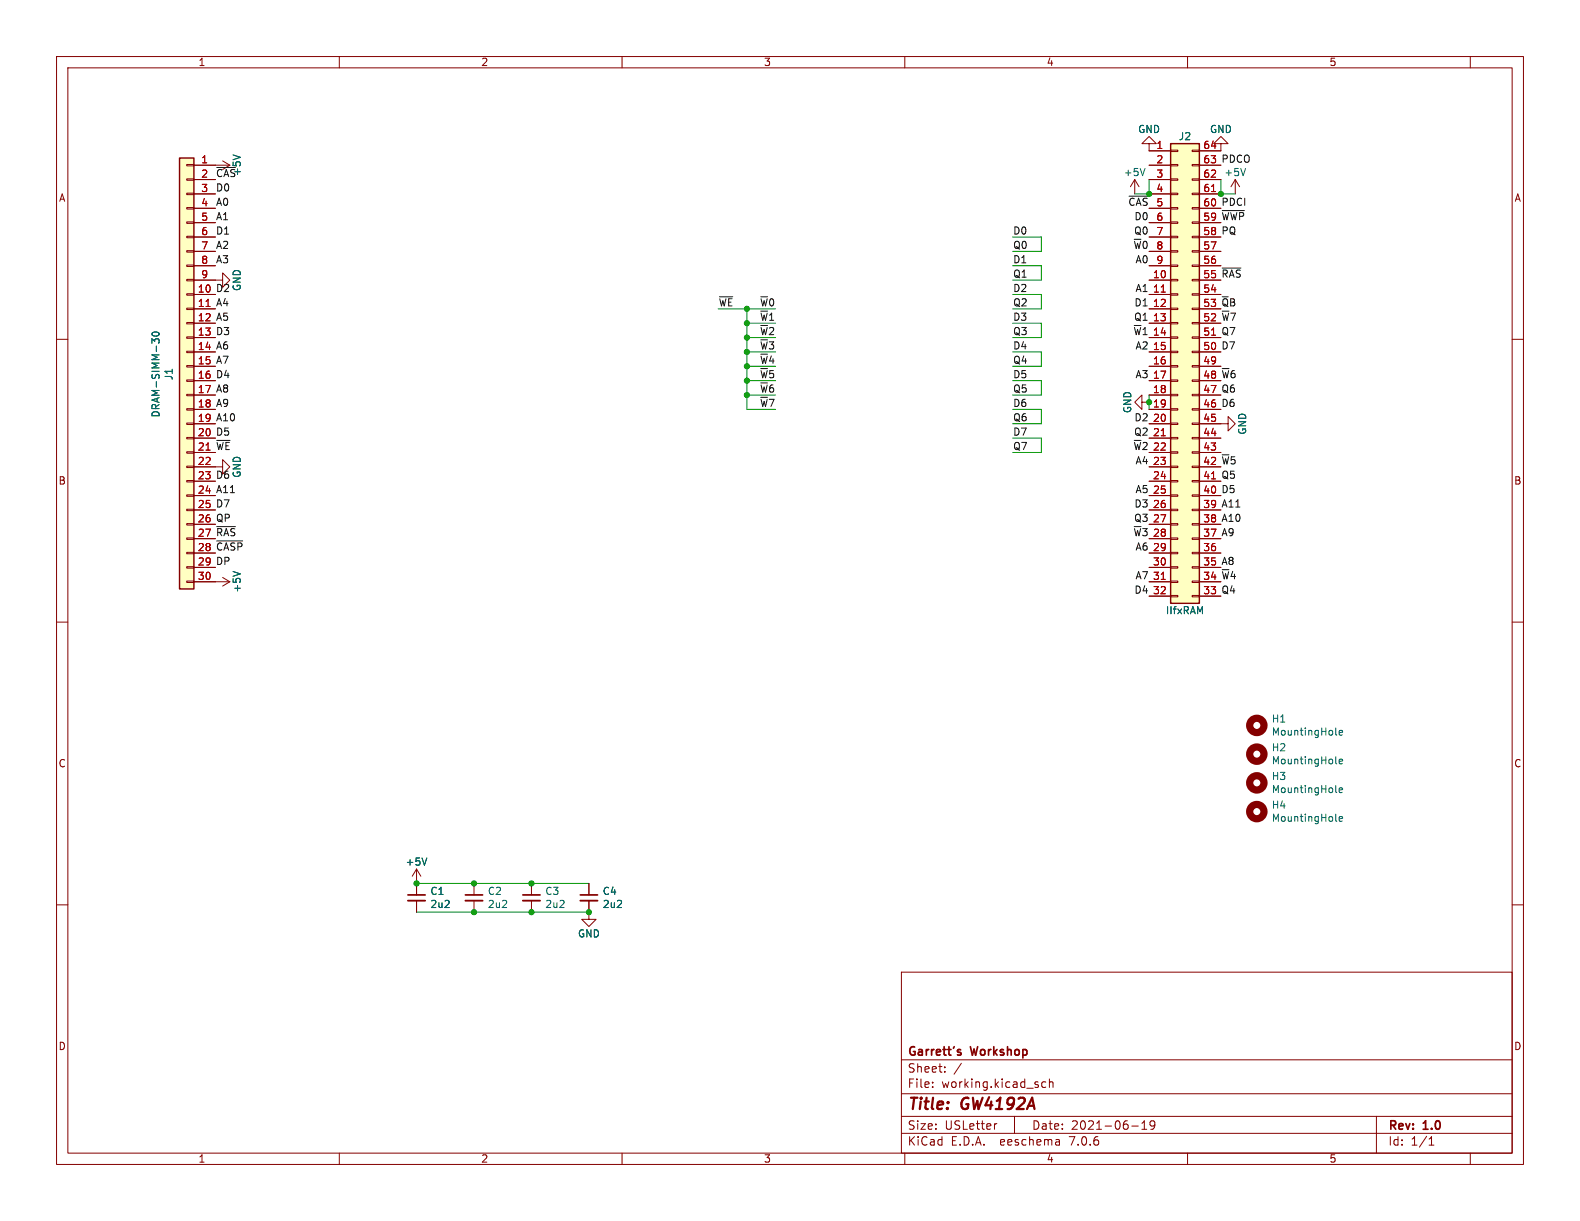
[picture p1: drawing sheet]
<svg xmlns="http://www.w3.org/2000/svg" width="279mm" height="216mm" viewBox="0 0 279 216" stroke-linecap="round" stroke-linejoin="round" font-family="sans-serif">
<g fill="none" stroke="#840000" stroke-width=".18">
<path d="M10 10h259.4v195.9h-259.4zM12 12h255.4v191.9h-255.4zM60 10v2M110 10v2M160 10v2M210 10v2M260 10v2M33 39.2h1.3v.3h-1.3zM33 36.7h1.3v.3h-1.3zM33 34.2h1.3v.2h-1.3zM33 31.6h1.3v.3h-1.3zM33 29.1h1.3v.2h-1.3z"/>
<path d="M34.3 29.2h6.3M34.3 31.8h3.8M34.3 34.3h3.8M34.3 36.8h3.8M34.3 39.4h3.8M39.4 28.4l1.2 .8M40.6 29.2l-1.2 .8M200.7 31.8l-.8 1.2M200.7 31.8v2.5M200.7 31.8l.7 1.2M203.2 25.4h1.3l-1.3-1.3-1.3 1.3h1.3v1.3h3.8M203.2 29.2h3.8"/>
<path d="M203.2 31.8h3.8M203.2 34.3h3.8M203.2 36.8h3.8M203.2 39.4h3.8M207 39.2h1.3v.3h-1.3zM207 36.7h1.3v.3h-1.3zM207 34.2h1.3v.2h-1.3zM207 31.6h1.3v.3h-1.3zM207 29.1h1.3v.2h-1.3zM207 26.5h1.3v.3h-1.3zM210.8 39.2h1.3v.3h-1.3zM210.8 36.7h1.3v.3h-1.3z"/>
<path d="M210.8 34.2h1.3v.2h-1.3zM210.8 31.6h1.3v.3h-1.3zM210.8 29.1h1.3v.2h-1.3zM210.8 26.5h1.3v.3h-1.3zM212.1 29.2h3.8M212.1 31.8h3.8M212.1 34.3h3.8M212.1 36.8h3.8M212.1 39.4h3.8M215.9 25.4h1.3l-1.3-1.3-1.3 1.3h1.3v1.3h-3.8M218.4 31.8l.8 1.2M218.4 31.8v2.5"/>
<path d="M218.4 31.8l-.7 1.2M10 60h2M33 59.6h1.3v.2h-1.3zM33 57h1.3v.3h-1.3zM33 54.5h1.3v.2h-1.3zM33 51.9h1.3v.3h-1.3zM33 49.4h1.3v.3h-1.3zM33 46.9h1.3v.2h-1.3zM33 44.3h1.3v.3h-1.3zM33 41.8h1.3v.2h-1.3zM34.3 49.5h5.1v-1.2l1.2 1.2-1.2 1.3v-1.3M34.3 52.1h3.8"/>
<path d="M34.3 54.6h3.8M34.3 57.2h3.8M34.3 59.7h3.8M34.3 41.9h3.8M34.3 44.5h3.8M34.3 47h3.8M203.2 52.1h3.8M203.2 54.6h3.8M203.2 57.2h3.8M203.2 59.7h3.8M203.2 41.9h3.8M203.2 44.5h3.8"/>
<path d="M203.2 47h3.8M203.2 49.5h3.8M207 59.6h1.3v.2h-1.3zM207 57h1.3v.3h-1.3zM207 54.5h1.3v.2h-1.3zM207 51.9h1.3v.3h-1.3zM207 49.4h1.3v.3h-1.3zM207 46.9h1.3v.2h-1.3zM207 44.3h1.3v.3h-1.3zM207 41.8h1.3v.2h-1.3zM210.8 59.6h1.3v.2h-1.3zM210.8 57h1.3v.3h-1.3z"/>
<path d="M210.8 54.5h1.3v.2h-1.3zM210.8 51.9h1.3v.3h-1.3zM210.8 49.4h1.3v.3h-1.3zM210.8 46.9h1.3v.2h-1.3zM210.8 44.3h1.3v.3h-1.3zM210.8 41.8h1.3v.2h-1.3zM212.1 52.1h3.8M212.1 54.6h3.8M212.1 57.2h3.8M212.1 59.7h3.8M212.1 41.9h3.8M212.1 44.5h3.8"/>
<path d="M212.1 47h3.8M212.1 49.5h3.8M267.4 60h2M33 79.9h1.3v.2h-1.3zM33 77.3h1.3v.3h-1.3zM33 74.8h1.3v.3h-1.3zM33 72.3h1.3v.2h-1.3zM33 69.7h1.3v.3h-1.3zM33 67.2h1.3v.2h-1.3zM33 64.6h1.3v.3h-1.3zM33 62.1h1.3v.3h-1.3zM34.3 62.2h3.8"/>
<path d="M34.3 64.8h3.8M34.3 67.3h3.8M34.3 69.9h3.8M34.3 72.4h3.8M34.3 74.9h3.8M34.3 77.5h3.8M201.9 71.1v-1.2l-1.2 1.2 1.2 1.3v-1.3h1.3M203.2 62.2h3.8M203.2 64.8h3.8M203.2 67.3h3.8M203.2 69.9h3.8M203.2 72.4h3.8"/>
<path d="M203.2 74.9h3.8M203.2 77.5h3.8M207 79.9h1.3v.2h-1.3zM207 77.3h1.3v.3h-1.3zM207 74.8h1.3v.3h-1.3zM207 72.3h1.3v.2h-1.3zM207 69.7h1.3v.3h-1.3zM207 67.2h1.3v.2h-1.3zM207 64.6h1.3v.3h-1.3zM207 62.1h1.3v.3h-1.3zM210.8 79.9h1.3v.2h-1.3zM210.8 77.3h1.3v.3h-1.3z"/>
<path d="M210.8 74.8h1.3v.3h-1.3zM210.8 72.3h1.3v.2h-1.3zM210.8 69.7h1.3v.3h-1.3zM210.8 67.2h1.3v.2h-1.3zM210.8 64.6h1.3v.3h-1.3zM210.8 62.1h1.3v.3h-1.3zM212.1 74.9h5.1v-1.2l1.2 1.2-1.2 1.3v-1.3M212.1 62.2h3.8M212.1 64.8h3.8M212.1 67.3h3.8M212.1 69.9h3.8M212.1 72.4h3.8"/>
<path d="M212.1 77.5h3.8M33 97.7h1.3v.2h-1.3zM33 95.1h1.3v.3h-1.3zM33 92.6h1.3v.2h-1.3zM33 90h1.3v.3h-1.3zM33 87.5h1.3v.3h-1.3zM33 85h1.3v.2h-1.3zM33 82.4h1.3v.3h-1.3zM34.3 82.6h5.1v-1.3l1.2 1.3-1.2 1.2v-1.2M34.3 80h3.8M34.3 85.1h3.8M34.3 87.6h3.8"/>
<path d="M34.3 90.2h3.8M34.3 92.7h3.8M34.3 95.3h3.8M34.3 97.8h3.8M203.2 80h3.8M203.2 82.6h3.8M203.2 85.1h3.8M203.2 87.6h3.8M203.2 90.2h3.8M203.2 92.7h3.8M203.2 95.3h3.8M203.2 97.8h3.8"/>
<path d="M207 97.7h1.3v.2h-1.3zM207 95.1h1.3v.3h-1.3zM207 92.6h1.3v.2h-1.3zM207 90h1.3v.3h-1.3zM207 87.5h1.3v.3h-1.3zM207 85h1.3v.2h-1.3zM207 82.4h1.3v.3h-1.3zM210.8 97.7h1.3v.2h-1.3zM210.8 95.1h1.3v.3h-1.3zM210.8 92.6h1.3v.2h-1.3zM210.8 90h1.3v.3h-1.3zM210.8 87.5h1.3v.3h-1.3z"/>
<path d="M210.8 85h1.3v.2h-1.3zM210.8 82.4h1.3v.3h-1.3zM212.1 80h3.8M212.1 82.6h3.8M212.1 85.1h3.8M212.1 87.6h3.8M212.1 90.2h3.8M212.1 92.7h3.8M212.1 95.3h3.8M212.1 97.8h3.8M10 110h2M33 102.7h1.3v.3h-1.3z"/>
<path d="M33 100.2h1.3v.3h-1.3zM34.3 100.3h3.8M34.3 102.9h6.3M39.4 102.1l1.2 .8M40.6 102.9l-1.2 .7M203.2 100.3h3.8M203.2 102.9h3.8M203.2 105.4h3.8M207 105.3h1.3v.2h-1.3zM207 102.7h1.3v.3h-1.3zM207 100.2h1.3v.3h-1.3zM210.8 105.3h1.3v.2h-1.3z"/>
<path d="M210.8 102.7h1.3v.3h-1.3zM210.8 100.2h1.3v.3h-1.3zM212.1 100.3h3.8M212.1 102.9h3.8M212.1 105.4h3.8M267.4 110h2M10 160h2M73.7 153.7v4.5M73.7 159.3v2M73.7 153.7l-.8 1.2M73.7 153.7l.7 1.2M83.8 156.2v2"/>
<path d="M83.8 159.3v2M94 156.2v2M94 159.3v2M104.1 159.3v3.3h1.3l-1.3 1.2-1.2-1.2h1.2M104.1 156.2v2M267.4 160h2M159.4 171.9h108v32h-108zM159.4 197.4h108M159.4 193.4h108M159.4 187.4h108M164.9 192.1v.2M164.9 191.4v.1"/>
<path d="M167.1 189.4v.2M167.1 188.7v.1M170 188l-1.3 1.9M176.3 198.7l-.3 .1M179.4 197.4v3M184.9 191.4l-.4-.1-.3 .3v.4l.2 .2h.5M185.6 191.4l.2-.1 .3 .1 .1 .9M185.6 190.8v1.5M200.1 199.1h1.2M201.9 199.7h.9M201.9 198.6l.5-.4v1.5M204.2 198.8l-.3 .3h-.3l-.2-.3 .1-.5 .4-.1 .2 .1a.99 .99 0 0 1-.3 1.4h-.3"/>
<path d="M243.4 197.4v6.5M60 203.9v2M110 203.9v2M159.4 200.4h108M160 203.9v2M187.3 201.6l.1 .9M187.4 202.4l-.2 .1M187.4 201.8l-.2 .1M210 203.9v2M252.7 202.5h.9M252.7 201.4l.4-.4v1.5M260 203.9v2"/>
</g>
<path d="M72.1 158.2h3.1M82.3 158.2h3M92.5 158.2h3M102.6 158.2h3.1M169.5 186.1h.4l.1 .3-.3 .2h-.2M169.5 185.6h.4" fill="none" stroke="#840000" stroke-width=".3"/>
<g fill="#ffffc2" stroke="#ffffc2" stroke-width=".18">
<path d="M31.7 27.9h2.6v76.2h-2.6z"/>
<path d="M207 25.4h5.1v81.3h-5.1z"/>
</g>
<path d="M31.7 27.9h2.6v76.2h-2.6zM207 25.4h5.1v81.3h-5.1z" fill="none" stroke="#840000" stroke-width=".25"/>
<path d="M214.2 33.9h.8M36.4 54.2h.8M205.3 51.7h.8M214.2 59.3h.8M36.4 79.6h.8M205.3 77.1h.8M214.2 84.7h.8M205.3 102.5h.8" fill="none" stroke="#a90000" stroke-width=".18"/>
<g fill="none" stroke="#006464" stroke-width=".18">
<path d="M41.2 27.4l1.3 .4M202.5 29.8l-.4 1.3M220.3 29.8l-.5 1.3M27 58.8a.69 .69 0 0 1 1.1 .3 .72 .72 0 0 1-1.2-.1zM28.1 60.5v-.3l-.2-.3-.4 .1-.1 .3-.5-.4v.8M41.2 101.1l1.3 .4M236.2 134.9l.2 .2M236.2 129.8l.2 .2M236.2 140l.2 .2M236.8 129.6l.6-.2v-.2l-.4-.1-.2 .2 .1 .6h.5M236.8 134.6l.6-.1v-.2l-.4-.1-.2 .2 .1 .6h.5M236.8 139.7l.6-.1v-.2l-.4-.1-.2 .2 .1 .6h.5"/>
<path d="M75.5 151.7l-.4 1.3M236.2 145.1l.2 .1M236.8 144.8l.6-.1v-.3h-.4l-.2 .2 .1 .6h.5"/>
</g>
<path d="M72.1 159.3h3.1M82.3 159.3h3M92.5 159.3h3M102.6 159.3h3.1" fill="none" stroke="#840000" stroke-width=".33"/>
<g fill="none" stroke="#840000" stroke-width="1.3">
<circle cx="222.2" cy="128.3" r="1.27"/>
<circle cx="222.2" cy="133.3" r="1.27"/>
<circle cx="222.2" cy="138.4" r="1.27"/>
<circle cx="222.2" cy="143.5" r="1.27"/>
</g>
<path d="M38.3 29.6h3.3M199.7 34.7h3.3M216.1 37.2h3.9M216.1 47.4h3.3M38.3 95.7h4.6M38.3 93.1h3.3" fill="none" stroke="#0f0f0f" stroke-width=".18"/>
<g fill="none" stroke="#009600" stroke-width=".18">
<path d="M203.2 31.8v2.5h-2.5M215.9 31.8v2.5h2.5M127 54.6h10.2M132.1 54.6v17.8h5.1M132.1 57.2h5.1M132.1 59.7h5.1M179.1 57.2h5v2.5h-5M179.1 52.1h5v2.5h-5M179.1 41.9h5v2.6h-5M179.1 47h5v2.5h-5M132.1 69.9h5.1M132.1 64.8h5.1"/>
<path d="M132.1 67.3h5.1M132.1 62.2h5.1M179.1 72.4h5v2.5h-5M179.1 67.3h5v2.6h-5M179.1 62.2h5v2.6h-5M179.1 77.5h5v2.5h-5M203.2 69.9v2.5M73.7 156.2h30.4M73.7 161.3h30.4"/>
</g>
<g fill="#009600" stroke="#009600" stroke-width=".18">
<circle cx="132.1" cy="64.8" r=".46"/>
<circle cx="132.1" cy="62.2" r=".46"/>
<circle cx="132.1" cy="67.3" r=".46"/>
<circle cx="132.1" cy="69.9" r=".46"/>
<circle cx="132.1" cy="59.7" r=".46"/>
<circle cx="83.8" cy="156.2" r=".46"/>
<circle cx="83.8" cy="161.3" r=".46"/>
<circle cx="73.7" cy="156.2" r=".46"/>
<circle cx="94" cy="161.3" r=".46"/>
<circle cx="94" cy="156.2" r=".46"/>
<circle cx="132.1" cy="57.2" r=".46"/>
<circle cx="104.1" cy="161.3" r=".46"/>
<circle cx="215.9" cy="34.3" r=".46"/>
<circle cx="203.2" cy="34.3" r=".46"/>
<circle cx="203.2" cy="71.1" r=".46"/>
</g>
<g font-size="2.8" fill="#840000">
<text x="160.4" y="196.8">Title:</text>
<text x="170.1" y="196.8">GW4192A</text>
</g>
<g font-size="2.1" fill="#840000">
<text x="160.4" y="189.9">Sheet:</text>
<text x="160.4" y="187.1">Garrett's</text>
<text x="171.8" y="187.1">Workshop</text>
<text x="160.4" y="192.6">File:</text>
<text x="166.5" y="192.6">working.kicad_sch</text>
<text x="160.4" y="202.8">KiCad</text>
<text x="160.4" y="200">Size:</text>
<text x="167.1" y="200">USLetter</text>
<text x="168.1" y="202.8">E.D.A.</text>
<text x="177" y="202.8">eeschema</text>
<text x="182.4" y="200">Date:</text>
<text x="189.4" y="202.8">7.0.6</text>
<text x="189.4" y="200">2021-06-19</text>
<text x="245.4" y="200.2">Rev:</text>
<text x="245.4" y="202.8">Id:</text>
<text x="249.5" y="202.8">1/1</text>
<text x="251.8" y="200.2">1.0</text>
</g>
<g font-size="1.8" fill="#840000">
<text x="35" y="11.9">1</text>
<text x="85" y="11.9">2</text>
<text x="135" y="11.9">3</text>
<text x="185" y="11.9">4</text>
<text x="235" y="11.9">5</text>
<text x="10.3" y="35.9">A</text>
<text x="267.7" y="35.9">A</text>
<text x="10.3" y="85.9">B</text>
<text x="267.7" y="85.9">B</text>
<text x="10.3" y="135.9">C</text>
<text x="267.7" y="135.9">C</text>
<text x="10.3" y="185.9">D</text>
<text x="267.7" y="185.9">D</text>
<text x="35" y="205.8">1</text>
<text x="85" y="205.8">2</text>
<text x="135" y="205.8">3</text>
<text x="185" y="205.8">4</text>
<text x="235" y="205.8">5</text>
</g>
<g font-size="1.8" fill="#006464">
<text x="201.2" y="23.7">GND</text>
<text x="213.9" y="23.7">GND</text>
<text x="208.4" y="25">J2</text>
<text x="42.8" y="31.2" transform="rotate(-90 42.8 31.2)">+5V</text>
<text x="198.6" y="31.3">+5V</text>
<text x="216.4" y="31.3">+5V</text>
<text x="42.8" y="51.6" transform="rotate(-90 42.8 51.6)">GND</text>
<text x="30.7" y="67.3" transform="rotate(-90 30.7 67.3)">J1</text>
<text x="28.4" y="73.9" transform="rotate(-90 28.4 73.9)">DRAM-SIMM-30</text>
<text x="200.3" y="73.2" transform="rotate(-90 200.3 73.2)">GND</text>
<text x="220.6" y="77" transform="rotate(-90 220.6 77)">GND</text>
<text x="42.8" y="84.6" transform="rotate(-90 42.8 84.6)">GND</text>
<text x="42.8" y="104.9" transform="rotate(-90 42.8 104.9)">+5V</text>
<text x="206.1" y="108.8">IIfxRAM</text>
<text x="224.8" y="128">H1</text>
<text x="224.8" y="130.3">MountingHole</text>
<text x="224.8" y="133">H2</text>
<text x="224.8" y="135.4">MountingHole</text>
<text x="224.8" y="143.2">H4</text>
<text x="224.8" y="138.1">H3</text>
<text x="224.8" y="140.4">MountingHole</text>
<text x="224.8" y="145.5">MountingHole</text>
<text x="71.6" y="153.3">+5V</text>
<text x="76" y="158.4">C1</text>
<text x="76" y="160.8">2u2</text>
<text x="86.2" y="158.4">C2</text>
<text x="86.2" y="160.8">2u2</text>
<text x="96.3" y="158.4">C3</text>
<text x="96.3" y="160.8">2u2</text>
<text x="106.5" y="158.4">C4</text>
<text x="106.5" y="160.8">2u2</text>
<text x="102.1" y="166">GND</text>
</g>
<g font-size="1.8" fill="#a90000">
<text x="35.5" y="29">1</text>
<text x="204.4" y="26.4">1</text>
<text x="204.4" y="29">2</text>
<text x="212.7" y="29">63</text>
<text x="212.7" y="26.4">64</text>
<text x="35.5" y="31.5">2</text>
<text x="35.5" y="34">3</text>
<text x="204.4" y="31.5">3</text>
<text x="204.4" y="34">4</text>
<text x="212.7" y="34">61</text>
<text x="212.7" y="31.5">62</text>
<text x="35.5" y="36.6">4</text>
<text x="35.5" y="39.1">5</text>
<text x="35.5" y="41.7">6</text>
<text x="204.4" y="36.6">5</text>
<text x="204.4" y="39.1">6</text>
<text x="204.4" y="41.7">7</text>
<text x="212.7" y="41.7">58</text>
<text x="212.7" y="39.1">59</text>
<text x="212.7" y="36.6">60</text>
<text x="35.5" y="44.2">7</text>
<text x="35.5" y="46.7">8</text>
<text x="204.4" y="44.2">8</text>
<text x="204.4" y="46.7">9</text>
<text x="212.7" y="46.7">56</text>
<text x="212.7" y="44.2">57</text>
<text x="34.9" y="51.8">10</text>
<text x="35.5" y="49.3">9</text>
<text x="203.8" y="49.3">10</text>
<text x="203.8" y="51.8">11</text>
<text x="212.7" y="51.8">54</text>
<text x="212.7" y="49.3">55</text>
<text x="34.9" y="54.4">11</text>
<text x="34.9" y="56.9">12</text>
<text x="34.9" y="59.4">13</text>
<text x="203.8" y="54.4">12</text>
<text x="203.8" y="56.9">13</text>
<text x="203.8" y="59.4">14</text>
<text x="212.7" y="59.4">51</text>
<text x="212.7" y="56.9">52</text>
<text x="212.7" y="54.4">53</text>
<text x="34.9" y="62">14</text>
<text x="34.9" y="64.5">15</text>
<text x="203.8" y="62">15</text>
<text x="203.8" y="64.5">16</text>
<text x="212.7" y="64.5">49</text>
<text x="212.7" y="62">50</text>
<text x="34.9" y="67.1">16</text>
<text x="34.9" y="69.6">17</text>
<text x="203.8" y="67.1">17</text>
<text x="203.8" y="69.6">18</text>
<text x="212.7" y="69.6">47</text>
<text x="212.7" y="67.1">48</text>
<text x="34.9" y="72.1">18</text>
<text x="34.9" y="74.7">19</text>
<text x="34.9" y="77.2">20</text>
<text x="203.8" y="72.1">19</text>
<text x="203.8" y="74.7">20</text>
<text x="203.8" y="77.2">21</text>
<text x="212.7" y="77.2">44</text>
<text x="212.7" y="74.7">45</text>
<text x="212.7" y="72.1">46</text>
<text x="34.9" y="79.8">21</text>
<text x="34.9" y="82.3">22</text>
<text x="203.8" y="79.8">22</text>
<text x="203.8" y="82.3">23</text>
<text x="212.7" y="82.3">42</text>
<text x="212.7" y="79.8">43</text>
<text x="34.9" y="84.8">23</text>
<text x="34.9" y="87.4">24</text>
<text x="34.9" y="89.9">25</text>
<text x="203.8" y="84.8">24</text>
<text x="203.8" y="87.4">25</text>
<text x="203.8" y="89.9">26</text>
<text x="212.7" y="89.9">39</text>
<text x="212.7" y="87.4">40</text>
<text x="212.7" y="84.8">41</text>
<text x="34.9" y="92.5">26</text>
<text x="34.9" y="95">27</text>
<text x="203.8" y="92.5">27</text>
<text x="203.8" y="95">28</text>
<text x="212.7" y="95">37</text>
<text x="212.7" y="92.5">38</text>
<text x="34.9" y="97.5">28</text>
<text x="34.9" y="100.1">29</text>
<text x="203.8" y="97.5">29</text>
<text x="203.8" y="100.1">30</text>
<text x="212.7" y="100.1">35</text>
<text x="212.7" y="97.5">36</text>
<text x="34.9" y="102.6">30</text>
<text x="203.8" y="102.6">31</text>
<text x="203.8" y="105.2">32</text>
<text x="212.7" y="105.2">33</text>
<text x="212.7" y="102.6">34</text>
</g>
<g font-size="1.8" fill="#0f0f0f">
<text x="215.9" y="28.9">PDCO</text>
<text x="38.1" y="33.9">D0</text>
<text x="38.1" y="31.4">~{CAS}</text>
<text x="38.1" y="41.6">D1</text>
<text x="38.1" y="36.5">A0</text>
<text x="38.1" y="39">A1</text>
<text x="179.1" y="41.6">D0</text>
<text x="199.4" y="36.5">~{CAS}</text>
<text x="200.5" y="41.6">Q0</text>
<text x="200.5" y="39">D0</text>
<text x="215.9" y="36.5">PDCI</text>
<text x="215.9" y="39">~{WWP}</text>
<text x="215.9" y="41.6">PQ</text>
<text x="38.1" y="46.6">A3</text>
<text x="38.1" y="44.1">A2</text>
<text x="179.1" y="46.6">D1</text>
<text x="179.1" y="44.1">Q0</text>
<text x="200.3" y="44.1">~{W}0</text>
<text x="200.7" y="46.6">A0</text>
<text x="38.1" y="51.7">D2</text>
<text x="179.1" y="51.7">D2</text>
<text x="179.1" y="49.2">Q1</text>
<text x="200.7" y="51.7">A1</text>
<text x="215.9" y="49.2">~{RAS}</text>
<text x="38.1" y="56.8">A5</text>
<text x="38.1" y="59.3">D3</text>
<text x="38.1" y="54.3">A4</text>
<text x="134.3" y="56.8">~{W}1</text>
<text x="134.3" y="59.3">~{W}2</text>
<text x="134.3" y="54.3">~{W}0</text>
<text x="179.1" y="54.3">Q2</text>
<text x="179.1" y="59.3">Q3</text>
<text x="179.1" y="56.8">D3</text>
<text x="200.3" y="59.3">~{W}1</text>
<text x="200.5" y="56.8">Q1</text>
<text x="200.5" y="54.3">D1</text>
<text x="215.9" y="59.3">Q7</text>
<text x="215.9" y="56.8">~{W}7</text>
<text x="215.9" y="54.3">~{Q}B</text>
<text x="38.1" y="64.4">A7</text>
<text x="38.1" y="61.9">A6</text>
<text x="134.3" y="64.4">~{W}4</text>
<text x="134.3" y="61.9">~{W}3</text>
<text x="179.1" y="61.9">D4</text>
<text x="179.1" y="64.4">Q4</text>
<text x="200.7" y="61.9">A2</text>
<text x="215.9" y="61.9">D7</text>
<text x="38.1" y="67">D4</text>
<text x="38.1" y="69.5">A8</text>
<text x="134.3" y="69.5">~{W}6</text>
<text x="134.3" y="67">~{W}5</text>
<text x="179.1" y="67">D5</text>
<text x="179.1" y="69.5">Q5</text>
<text x="200.7" y="67">A3</text>
<text x="215.9" y="67">~{W}6</text>
<text x="215.9" y="69.5">Q6</text>
<text x="38.1" y="72">A9</text>
<text x="38.1" y="74.6">A10</text>
<text x="38.1" y="77.1">D5</text>
<text x="134.3" y="72">~{W}7</text>
<text x="179.1" y="72">D6</text>
<text x="179.1" y="74.6">Q6</text>
<text x="179.1" y="77.1">D7</text>
<text x="200.5" y="77.1">Q2</text>
<text x="200.5" y="74.6">D2</text>
<text x="215.9" y="72">D6</text>
<text x="38.1" y="79.7">~{WE}</text>
<text x="179.1" y="79.7">Q7</text>
<text x="200.3" y="79.7">~{W}2</text>
<text x="200.7" y="82.2">A4</text>
<text x="215.9" y="82.2">~{W}5</text>
<text x="38.1" y="84.7">D6</text>
<text x="38.1" y="89.8">D7</text>
<text x="38.1" y="87.3">A11</text>
<text x="200.5" y="89.8">D3</text>
<text x="200.7" y="87.3">A5</text>
<text x="215.9" y="89.8">A11</text>
<text x="215.9" y="87.3">D5</text>
<text x="215.9" y="84.7">Q5</text>
<text x="38.1" y="94.9">~{RAS}</text>
<text x="38.1" y="92.4">QP</text>
<text x="200.3" y="94.9">~{W}3</text>
<text x="200.5" y="92.4">Q3</text>
<text x="215.9" y="92.4">A10</text>
<text x="215.9" y="94.9">A9</text>
<text x="38.1" y="97.4">~{CASP}</text>
<text x="38.1" y="100">DP</text>
<text x="200.7" y="97.4">A6</text>
<text x="215.9" y="100">A8</text>
<text x="200.5" y="105.1">D4</text>
<text x="200.7" y="102.5">A7</text>
<text x="215.9" y="105.1">Q4</text>
<text x="215.9" y="102.5">~{W}4</text>
</g>
<text font-size="1.8" fill="#009600" x="127" y="54.3">~{WE}</text>
</svg>
